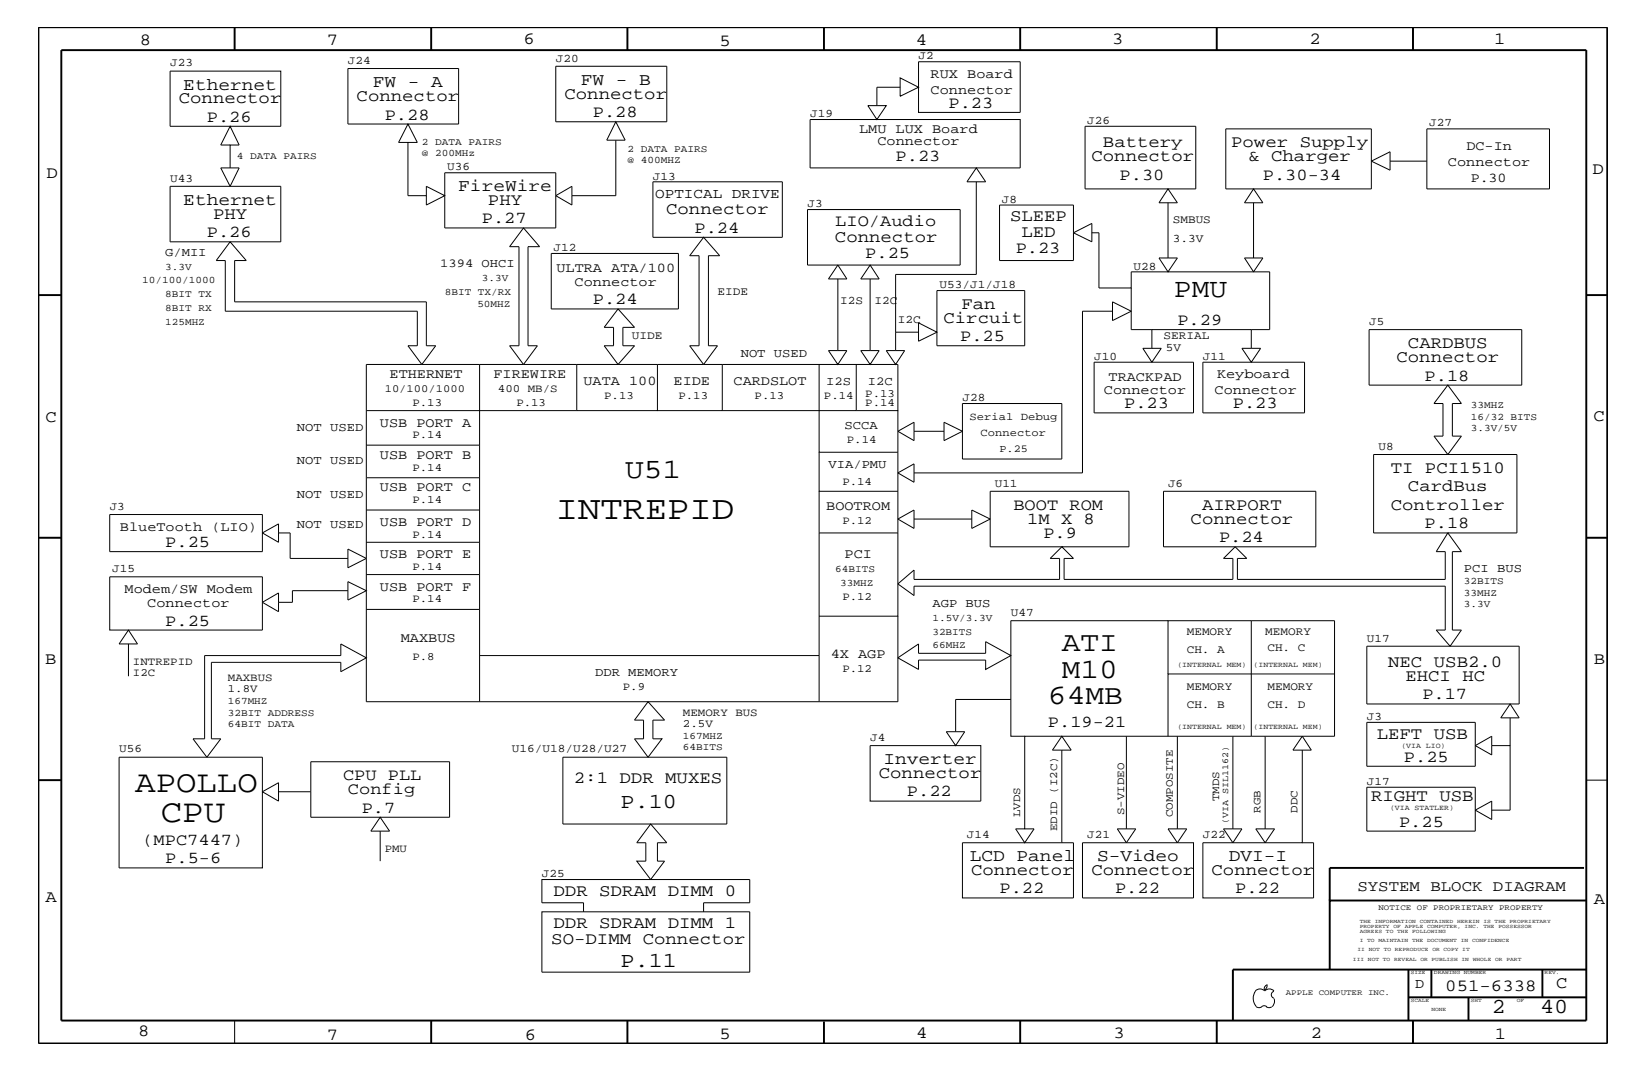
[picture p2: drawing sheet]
<svg xmlns="http://www.w3.org/2000/svg" width="432mm" height="279mm" viewBox="0 0 432 279" stroke-linecap="round" stroke-linejoin="round" font-family="sans-serif">
<g fill="none" stroke="#000" stroke-width=".51">
<path d="M10.1 7.1h411.5v266.7h-411.5zM16.1 13.2h400v254.5h-400zM61.6 7.1v6.1M113.1 7.1v6.1M164.6 7.1v6.1M216.2 7.1v6.1M267.6 7.1v6.1M319.2 7.1v6.1M370.7 7.1v6.1M10.1 77.4h6M416.1 77.4h5.5M10.1 141.1h6"/>
<path d="M416.1 141.1h5.5M10.1 204.7h6M415.5 227.7h-66.7v8.5M416.1 236.2h-67.3v18.2M369.5 254.4v13.3M375.5 254.4v7.2M404.6 254.4v7.2M416.1 254.4h-92.7v13.3M113.1 267.7v6.1M164.6 267.7v6.1M216.2 268v5.8M267.6 267.7v6.1"/>
<path d="M319.2 267.7v6.1M369.5 261.6h46.6M370.7 267.7v6.1M385.2 261.6v6.1"/>
</g>
<g fill="none" stroke="#000" stroke-width=".26">
<path d="M44.6 18.7h29.1v14.4h-29.1zM91.3 18h29v14.5h-29zM145.8 17.4h29.1v14.5h-29.1zM241 16.2h26.6v13.3h-26.6zM60.4 38h-2.5l2.5-4.9 2.3 4.9h-2.3v6.1M107 32.5l2.5 4.9h-4.9zM107 37.4v13.9h4.8M161.5 31.9l2.5 4.9h-4.8zM161.5 36.8v14.5h-11.5M212.5 31.4h55.1v12.7h-55.1zM227.7 27.7h4.8l-2.5 3.7zM236.1 20.4l4.9 2.5-4.9 2.4z"/>
<path d="M236.1 22.9h-6.1v4.8M284.6 33.1h29.1v16.5h-29.1zM321.6 33.8h38.1v15.8h-38.1zM374.3 33.8h32.2v15.8h-32.2zM44.6 48.9h29.1v14.5h-29.1zM57.9 44.1h4.8l-2.3 4.8zM111.8 48.9l4.9 2.4-4.9 2.5zM116.7 45.3h29.1v14.5h-29.1zM137.3 59.8l4.3 4.9h-3.1v26h2.5l-3.7 4.9-3.6-4.9h2.4v-26h-2.4zM145.8 51.3l4.2-2.4v4.9zM171.3 47.7h33.9v14.6h-33.9zM211.8 55h40.1v14.5h-32.1l-2.5 3.7h4.9l-2.4-3.7h-8z"/>
<path d="M256.1 44.1l2.5 3.6h-4.9zM256.1 47.7v24.3h-21.1v20M262.2 53.8h19.4v14.6h-19.4zM306.4 49.6l2.5 3.6h-4.9zM306.4 53.2v14.5M328.8 49.6l2.5 3.6h-4.8zM328.8 53.2v14.5M359.7 42.3l5-2.5v4.8zM364.7 42.3h9.6M60.4 63.4l4.2 5h-3v10.8h50.2v11.5h2.5l-3.6 4.9-3.7-4.9h2.5v-9.1h-50.4v-13.2h-2.4zM144.6 66.5h33.4v14.6h-33.4zM184.6 62.3l4.2 4.8h-3v23.6h2.4l-3.6 4.9-3.7-4.9h2.5v-23.6h-2.5z"/>
<path d="M219.8 73.2v18.8M228.3 69.5l2.3 3.7h-4.8zM228.3 73.2v18.8M245.8 76.2h23v14.5h-23v-3.5l-4.8 2.3v-4.8l4.8 2.5zM281.6 61.1l4.8-2.5v4.8zM286.4 61.1h1.9v14.5h8.5v-4.3h32l2.5-3.6h-4.8l2.3 3.6h4.3v15.2h-36.3v-10.9M291.8 79.2l5 2.4-5 2.5zM304 67.7h4.9l-2.5 3.6zM125.8 95.6v88.5M151.3 95.6h10.8l4.4-4.9h-3.1v-4.8h3.1l-4.4-4.8-3.6 4.8h2.5v4.8h-2.5l3.6 4.9h52.8M151.3 95.6h-55.2v88.5h139.4v-22.4M151.3 95.6v12.1"/>
<path d="M172.5 95.6v12.1h-21.2M189.5 95.6v12.1M217.3 92h4.9l-2.4 3.6zM224.6 95.6h10.9v12.1h-10.9zM224.6 95.6h-9.7v23h20.6M225.8 92h4.8l-2.3 3.6zM232.5 92h4.8l-2.3 3.6zM235 87.2h6M287 95h26.1v13.3h-26.1zM291.8 81.6h-7.8v42.5h-44.2M299.8 91.4h4.8l-2.4 3.6zM302.2 86.5v4.9"/>
<path d="M315.6 95h26.6v13.3h-26.6zM325.8 91.4h4.9l-2.4 3.6zM328.3 86.5v4.9M359.2 86.5h40v14.5h-40zM96.1 116.8h29.7M96.1 107.7h55.2M172.5 107.7h52.1M214.9 118.6v10.3h20.6M235.5 113.1l4.3-2.3v4.8zM235.5 107.7v45.5M239.8 113.1h7.9M247.7 110.8l4.8 2.3-4.8 2.5z"/>
<path d="M252.5 105.9h26.1v14.5h-26.1zM379.8 101l3.6 4.9h-2.4v8.5h2.4l-3.6 4.8-3.6-4.8h2.3v-8.5h-2.3zM28.8 135h40v9.7h-40zM68.8 139.8l4.3-2.4v4.9zM73.1 139.8h3v6.7h15.2M96.1 125.3h29.7M96.1 133.8h29.7M214.9 139.8h20.6M214.9 128.9v55.2M235.5 124.1l4.3-2.4v4.8zM235.5 136.2l4.3-2.4v4.8zM239.8 136.2h15.1"/>
<path d="M254.9 133.8l4.9 2.4-4.9 2.4zM259.8 128.9h36.4v14.6h-17.6l3 3h-2.5v5.5h44.3v-5.5h-2.4l3-3h21.2v-14.6h-40v14.6h18.8l3.1 3h-2.5v5.5h54.5v-7.3h-2.3l3-4.9h-19.5v-20.6h37.6v20.6h-18.1l3.6 4.9h-2.4v20.6h2.4l-3 4.2h-21.8v15.2h39.9v-15.2h-18.1l-3.6-4.2h2.3v-11.5h-139.3v2.4l-4.3-3 4.3-3.7v2.5h38.2v-5.5h-2.5l3.1-3h-18.8zM28.8 151.3h40v14h-40zM68.8 158l4.3-2.4v4.9zM91.3 152.6l4.8 2.4-4.8 2.4zM91.3 144l4.8 2.5-4.8 2.5zM91.3 155h-14.6v3h-3.6M96.1 142.3h29.7M96.1 150.7h29.7M96.1 159.9h29.7M235.5 153.2v8.5h-20.6M33.7 165.3l2.4 3.6h-4.9z"/>
<path d="M33.7 168.9v8.5M53.7 172h35.7v-3.1l6.7 3.7-6.7 3.6v-2.4h-33.9v20h2.4l-3.6 4.9-3.7-4.9h3.1zM125.8 172h89.1M235.5 172.6l5.5-3.7v2.5h17.6v-3.1l6.6 3.7-6.6 3.6v-2.4h-17.6v2.4zM306.4 162.8h-41.2v30.4h3.6M328.3 162.8h21.8v30.4h-81.3v24.3h-2.4l2.4 3.6 2.5-3.6h-2.5M328.3 162.8h-21.9v14M328.3 162.8v30.4M350.1 176.8h-43.7v16.4M31.2 198.7h37.6v9l4.3 2.5v-4.9l-4.3 2.4v20h-37.6zM81.5 199.8h36.4v14.6h-36.4zM147.7 198.7h43v17.5h-43z"/>
<path d="M170 184.1l4.3 4.8h-3v4.9h2.4l-3.7 4.9-3.5-4.9h2.3v-4.9h-2.3zM228.3 195.6h29v14.6h-29zM248.2 192h4.9l-2.4 3.6zM265.2 183.5h-14.5v8.5M278.6 193.2l2.4 3.6h-4.9zM278.6 196.8v24.3M295.5 193.2v24.3M308.9 193.2v24.3M323.4 193.2v24.3M331.9 193.2v24.3M341.6 196.8v24.3h-9.7M341.6 193.2l2.4 3.6h-4.8z"/>
<path d="M358.6 189.5h28.4v11.5h-28.4zM387 195.6l4.3-2.4v4.9zM391.3 195.6h4.9v16.9h-4.9M396.2 184.7l2.3 3.6h-4.8zM396.2 188.3v7.3M73.1 207.7h8.4M99.7 214.4l2.5 3.6h-4.9zM99.7 218v7.9M170.7 216.2l4.2 4.9h-2.4v4.8h1.8l-3.6 4.8-3.7-4.8h2.4v-4.8h-2.4zM293.1 217.5h4.8l-2.4 3.6zM306.4 217.5h4.9l-2.4 3.6zM321 217.5h4.8l-2.4 3.6z"/>
<path d="M329.4 217.5h4.9l-2.4 3.6zM358.6 206.5h28.4v11.5h-28.4zM387 212.5l4.3-2.3v4.8zM416.1 204.7h5.5M142.2 239.2h54.5v15.8h-54.5zM153.1 239.2v-2.4h-10.9v-6.1h54.5v6.1h-12.1v2.4M252.5 221.1h29.1v14.5h-29.1zM284 221.1h29.1v14.5h-29.1zM331.9 221.1h-16.3v14.5h29v-14.5h-3M329.3 260a1.69 1.69 0 0 1 2.5 0 1.72 1.72 0 0 1 2.4 0M332.4 258.3v.6l-.7 .8M332.4 258.4l-.7 .7v.7"/>
<path d="M61.6 267.7v6.1M329.4 260a3.3 3.3 0 0 0 .2 4.1M329.6 264.1l.7 .3 .7-.3M330.9 264.1l.7-.3 .7 .3M332.2 264.1l.7 .3 .7-.3M334.2 260.1a.93 .93 0 0 0-.7 .9 .93 .93 0 0 0 .7 .9M334.2 262l.1 1.1-.6 1"/>
</g>
<text font-size="8.8" x="145.8" y="136.2">INTREPID</text>
<text font-size="8.6" x="42.2" y="215.6">CPU</text>
<text font-size="8.1" x="35.5" y="207.7">APOLLO</text>
<g font-size="7.4">
<text x="164" y="125.3">U51</text>
<text x="278.6" y="170.7">ATI</text>
<text x="278.6" y="178">M10</text>
<text x="274.9" y="184.7">64MB</text>
</g>
<text font-size="7" x="308" y="78">PMU</text>
<g font-size="5.6">
<text x="162.8" y="211.9">P.10</text>
<text x="162.8" y="253.8">P.11</text>
<text x="391.3" y="265.9">2</text>
<text x="404" y="265.9">40</text>
</g>
<g font-size="4.6">
<text x="48.1" y="23.5">Ethernet</text>
<text x="97.8" y="22.9">FW - A</text>
<text x="152.4" y="22.2">FW - B</text>
<text x="48.1" y="53.8">Ethernet</text>
<text x="120.2" y="50.2">FireWire</text>
<text x="231.7" y="200.4">Inverter</text>
<text x="254.4" y="225.9">LCD Panel</text>
<text x="287.8" y="225.9">S-Video</text>
<text x="322.4" y="225.9">DVI-I</text>
</g>
<g font-size="4.5">
<text x="36.7" y="11.7">8</text>
<text x="85.8" y="11.7">7</text>
<text x="137.3" y="11.5">6</text>
<text x="240.3" y="11.7">4</text>
<text x="291.8" y="11.5">3</text>
<text x="343.5" y="11.5">2</text>
<text x="392" y="11.5">1</text>
<text x="188.7" y="12.1">5</text>
<text x="46.9" y="27.1">Connector</text>
<text x="93.6" y="26.5">Connector</text>
<text x="148.1" y="25.9">Connector</text>
<text x="289.3" y="38.6">Battery</text>
<text x="323" y="38.6">Power Supply</text>
<text x="12.2" y="46.8">D</text>
<text x="286.3" y="42.3">Connector</text>
<text x="327.5" y="42.3">&amp; Charger</text>
<text x="417.7" y="45.7">D</text>
<text x="128" y="53.8">PHY</text>
<text x="55.9" y="57.4">PHY</text>
<text x="174.8" y="56.2">Connector</text>
<text x="265" y="58">SLEEP</text>
<text x="219" y="63.4">Connector</text>
<text x="268" y="62.3">LED</text>
<text x="252.2" y="81.1">Fan</text>
<text x="247.5" y="84.7">Circuit</text>
<text x="366.4" y="95">Connector</text>
<text x="369.4" y="91.4">CARDBUS</text>
<text x="11.9" y="110.6">C</text>
<text x="418" y="110.3">C</text>
<text x="364.8" y="124.1">TI PCI1510</text>
<text x="369.4" y="128.9">CardBus</text>
<text x="312.3" y="137.4">Connector</text>
<text x="315.3" y="133.8">AIRPORT</text>
<text x="364.8" y="133.8">Controller</text>
<text x="11.9" y="174.3">B</text>
<text x="364.2" y="175">NEC USB2.0</text>
<text x="368.7" y="178.7">EHCI HC</text>
<text x="418.1" y="174.2">B</text>
<text x="361.1" y="193.8">LEFT USB</text>
<text x="150.5" y="205.3">2:1 DDR MUXES</text>
<text x="230.5" y="204.1">Connector</text>
<text x="359.7" y="210.2">RIGHT USB</text>
<text x="254.8" y="229.6">Connector</text>
<text x="286.3" y="229.6">Connector</text>
<text x="317.8" y="229.6">Connector</text>
<text x="11.9" y="236.7">A</text>
<text x="145.2" y="235">DDR SDRAM DIMM 0</text>
<text x="418.1" y="237.1">A</text>
<text x="145.2" y="243.5">DDR SDRAM DIMM 1</text>
<text x="144.6" y="247.8">SO-DIMM Connector</text>
<text x="379.1" y="259.9">051-6338</text>
<text x="408.3" y="259.3">C</text>
<text x="36.2" y="271.9">8</text>
<text x="85.8" y="272.7">7</text>
<text x="137.7" y="272.7">6</text>
<text x="188.7" y="272.5">5</text>
<text x="240.4" y="272.3">4</text>
<text x="292.1" y="272.2">3</text>
<text x="343.9" y="272.3">2</text>
<text x="392.2" y="272.6">1</text>
</g>
<g font-size="4.4">
<text x="248.8" y="28.3">P.23</text>
<text x="54.3" y="31.9">P.26</text>
<text x="100.9" y="31.4">P.28</text>
<text x="155.5" y="30.8">P.28</text>
<text x="234.9" y="42.3">P.23</text>
<text x="293.7" y="47.1">P.30</text>
<text x="331.3" y="47.1">P.30-34</text>
<text x="126.4" y="58.6">P.27</text>
<text x="219.1" y="59.2">LIO/Audio</text>
<text x="54.3" y="62.3">P.26</text>
<text x="182.2" y="61.1">P.24</text>
<text x="227" y="67.7">P.25</text>
<text x="266.4" y="66.5">P.23</text>
<text x="155.5" y="79.9">P.24</text>
<text x="251.9" y="89.5">P.25</text>
<text x="308.9" y="85.3">P.29</text>
<text x="373.7" y="99.9">P.18</text>
<text x="294.9" y="107.1">P.23</text>
<text x="323.4" y="107.1">P.23</text>
<text x="265.9" y="133.8">BOOT ROM</text>
<text x="269.5" y="137.4">1M X 8</text>
<text x="43.3" y="143.5">P.25</text>
<text x="273.7" y="141.1">P.9</text>
<text x="319.8" y="142.3">P.24</text>
<text x="373.7" y="138.6">P.18</text>
<text x="43.3" y="164.1">P.25</text>
<text x="373.1" y="183.5">P.17</text>
<text x="274.9" y="190.8">P.19-21</text>
<text x="368.3" y="199.8">P.25</text>
<text x="90" y="204.7">CPU PLL</text>
<text x="91.3" y="208.3">Config</text>
<text x="237.9" y="208.9">P.22</text>
<text x="94.9" y="213.2">P.7</text>
<text x="37.3" y="221.7">(MPC7447)</text>
<text x="367" y="216.9">P.25</text>
<text x="43.3" y="226.5">P.5-6</text>
<text x="262.2" y="234.4">P.22</text>
<text x="292.5" y="234.4">P.22</text>
<text x="324" y="234.4">P.22</text>
</g>
<text font-size="4.1" x="356.1" y="233.8">SYSTEM BLOCK DIAGRAM</text>
<g font-size="3.7">
<text x="171.9" y="51.9">OPTICAL DRIVE</text>
<text x="371.3" y="259.3">D</text>
</g>
<g font-size="3.6">
<text x="244.1" y="20.4">RUX Board</text>
<text x="244.1" y="24.7">Connector</text>
<text x="225.4" y="35">LMU LUX Board</text>
<text x="230.2" y="38">Connector</text>
<text x="384.7" y="39.2">DC-In</text>
<text x="379.9" y="43.5">Connector</text>
<text x="385.8" y="47.7">P.30</text>
<text x="146" y="71.3">ULTRA ATA/100</text>
<text x="150.7" y="75">Connector</text>
<text x="102.2" y="99.3">ETHERNET</text>
<text x="129.5" y="99.3">FIREWIRE</text>
<text x="153.1" y="101">UATA 100</text>
<text x="176.7" y="101">EIDE</text>
<text x="192.4" y="101">CARDSLOT</text>
<text x="290.8" y="99.9">TRACKPAD</text>
<text x="319.3" y="99.3">Keyboard</text>
<text x="289.6" y="103.5">Connector</text>
<text x="318.6" y="103.5">Connector</text>
<text x="99.7" y="112">USB PORT A</text>
<text x="99.7" y="120.4">USB PORT B</text>
<text x="99.7" y="128.9">USB PORT C</text>
<text x="216.7" y="133.8">BOOTROM</text>
<text x="31.5" y="139.2">BlueTooth (LIO)</text>
<text x="99.7" y="138">USB PORT D</text>
<text x="99.7" y="146.5">USB PORT E</text>
<text x="221.6" y="146.5">PCI</text>
<text x="32.7" y="155.6">Modem/SW Modem</text>
<text x="99.7" y="155">USB PORT F</text>
<text x="38.7" y="159.2">Connector</text>
<text x="105.2" y="168.3">MAXBUS</text>
<text x="217.9" y="172.6">4X AGP</text>
</g>
<g font-size="3.2">
<text x="43.3" y="67.1">G/MII</text>
<text x="115.5" y="70.1">1394 OHCI</text>
<text x="194.3" y="93.8">NOT USED</text>
<text x="216.7" y="101">I2S</text>
<text x="227.7" y="101">I2C</text>
<text x="77.9" y="113.1">NOT USED</text>
<text x="221.6" y="112.6">SCCA</text>
<text x="77.9" y="121.7">NOT USED</text>
<text x="217.3" y="122.9">VIA/PMU</text>
<text x="77.9" y="130.8">NOT USED</text>
<text x="77.9" y="138.6">NOT USED</text>
<text x="384" y="150.1">PCI BUS</text>
<text x="244.6" y="159.2">AGP BUS</text>
<text x="156.1" y="177.4">DDR MEMORY</text>
</g>
<g font-size="3">
<text x="44.6" y="17.4">J23</text>
<text x="91.3" y="16.8">J24</text>
<text x="145.8" y="16.2">J20</text>
<text x="241" y="15.6">J2</text>
<text x="212.5" y="30.8">J19</text>
<text x="285.2" y="32.5">J26</text>
<text x="374.9" y="33.1">J27</text>
<text x="44.6" y="47.7">U43</text>
<text x="117.3" y="44.6">U36</text>
<text x="171.3" y="47.1">J13</text>
<text x="262.8" y="53.2">J8</text>
<text x="211.8" y="54.4">J3</text>
<text x="307.7" y="58.6">SMBUS</text>
<text x="145.2" y="65.9">J12</text>
<text x="307.7" y="63.4">3.3V</text>
<text x="297.3" y="70.7">U28</text>
<text x="188.2" y="77.4">EIDE</text>
<text x="246.5" y="75.6">U53/J1/J18</text>
<text x="220.4" y="79.9">I2S</text>
<text x="229.4" y="79.9">I2C</text>
<text x="165.8" y="88.9">UIDE</text>
<text x="235.5" y="84.7">I2C</text>
<text x="305.2" y="88.9">SERIAL</text>
<text x="359.2" y="85.3">J5</text>
<text x="287" y="94.3">J10</text>
<text x="305.8" y="92">5V</text>
<text x="315.6" y="94.3">J11</text>
<text x="108.2" y="106.5">P.13</text>
<text x="130.6" y="102.9">400 MB/S</text>
<text x="135.5" y="106.5">P.13</text>
<text x="158.5" y="104.7">P.13</text>
<text x="178" y="104.7">P.13</text>
<text x="198" y="104.7">P.13</text>
<text x="216.2" y="104.7">P.14</text>
<text x="227" y="104.1">P.13</text>
<text x="227" y="106.5">P.14</text>
<text x="252.5" y="105.3">J28</text>
<text x="108.2" y="115">P.14</text>
<text x="222.2" y="116.2">P.14</text>
<text x="361.6" y="118.1">U8</text>
<text x="108.2" y="123.5">P.14</text>
<text x="108.2" y="131.9">P.14</text>
<text x="221" y="127.1">P.14</text>
<text x="260.9" y="127.7">U11</text>
<text x="306.4" y="127.7">J6</text>
<text x="28.8" y="133.8">J3</text>
<text x="221" y="137.4">P.12</text>
<text x="108.2" y="141.1">P.14</text>
<text x="108.2" y="149.5">P.14</text>
<text x="29.5" y="150.1">J15</text>
<text x="108.2" y="158">P.14</text>
<text x="221" y="157.4">P.12</text>
<text x="265.2" y="161.7">U47</text>
<text x="311.3" y="166.5">MEMORY</text>
<text x="331.9" y="166.5">MEMORY</text>
<text x="108.2" y="173.2">P.8</text>
<text x="311.3" y="171.4">CH. A</text>
<text x="332.5" y="170.7">CH. C</text>
<text x="358.6" y="168.3">U17</text>
<text x="34.9" y="177.4">I2C</text>
<text x="34.9" y="174.4">INTREPID</text>
<text x="59.8" y="178.7">MAXBUS</text>
<text x="221" y="176.2">P.12</text>
<text x="59.8" y="181.6">1.8V</text>
<text x="163.4" y="181">P.9</text>
<text x="311.3" y="185.9">CH. B</text>
<text x="311.3" y="181">MEMORY</text>
<text x="332.5" y="181">MEMORY</text>
<text x="332.5" y="185.9">CH. D</text>
<text x="179.2" y="187.7">MEMORY BUS</text>
<text x="179.2" y="190.8">2.5V</text>
<text x="358.6" y="188.9">J3</text>
<text x="31.2" y="197.4">U56</text>
<text x="134.3" y="197.4">U16/U18/U28/U27</text>
<text x="228.3" y="194.4">J4</text>
<text x="358.6" y="205.9">J17</text>
<text x="267.6" y="214.4" transform="rotate(-90 267.6 214.4)">LVDS</text>
<text x="294.9" y="213.8" transform="rotate(-90 294.9 213.8)">S-VIDEO</text>
<text x="307.7" y="214.4" transform="rotate(-90 307.7 214.4)">COMPOSITE</text>
<text x="319.8" y="210.2" transform="rotate(-90 319.8 210.2)">TMDS</text>
<text x="330.7" y="213.2" transform="rotate(-90 330.7 213.2)">RGB</text>
<text x="340.4" y="213.2" transform="rotate(-90 340.4 213.2)">DDC</text>
<text x="253.7" y="219.8">J14</text>
<text x="277.4" y="218" transform="rotate(-90 277.4 218)">EDID (I2C)</text>
<text x="285.2" y="219.8">J21</text>
<text x="315.6" y="219.8">J22</text>
<text x="100.9" y="223.5">PMU</text>
<text x="142.2" y="230.2">J25</text>
</g>
<g font-size="2.9">
<text x="100.9" y="102.9">10/100/1000</text>
<text x="254.3" y="110.2">Serial Debug</text>
<text x="257.3" y="114.4">Connector</text>
</g>
<text font-size="2.8" x="262.2" y="118.6">P.25</text>
<g font-size="2.6">
<text x="62.1" y="41.7">4 DATA PAIRS</text>
<text x="110.7" y="38">2 DATA PAIRS</text>
<text x="110.7" y="41">@ 200MHz</text>
<text x="164.6" y="39.8">2 DATA PAIRS</text>
<text x="164.6" y="42.9">@ 400MHZ</text>
<text x="43.3" y="70.7">3.3V</text>
<text x="37.3" y="74.4">10/100/1000</text>
<text x="116.7" y="77.4">8BIT TX/RX</text>
<text x="126.4" y="73.8">3.3V</text>
<text x="43.3" y="81.6">8BIT RX</text>
<text x="43.3" y="78">8BIT TX</text>
<text x="125.2" y="80.5">50MHZ</text>
<text x="43.3" y="85.3">125MHZ</text>
<text x="385.8" y="107.1">33MHZ</text>
<text x="385.8" y="113.1">3.3V/5V</text>
<text x="385.8" y="110.2">16/32 BITS</text>
<text x="219.1" y="150.1">64BITS</text>
<text x="220.4" y="153.8">33MHZ</text>
<text x="384" y="153.2">32BITS</text>
<text x="384" y="156.2">33MHZ</text>
<text x="384" y="159.2">3.3V</text>
<text x="244.6" y="162.8">1.5V/3.3V</text>
<text x="244.6" y="166.5">32BITS</text>
<text x="244.6" y="170.1">66MHZ</text>
<text x="59.8" y="184.7">167MHZ</text>
<text x="59.8" y="187.7">32BIT ADDRESS</text>
<text x="59.8" y="190.8">64BIT DATA</text>
<text x="179.2" y="196.8">64BITS</text>
<text x="179.2" y="193.8">167MHZ</text>
</g>
<text font-size="2.4" x="322.2" y="216.2" transform="rotate(-90 322.2 216.2)">(VIA SIL1162)</text>
<g font-size="2.1">
<text x="361.6" y="238.6">NOTICE OF PROPRIETARY PROPERTY</text>
<text x="337.3" y="261.1">APPLE COMPUTER INC.</text>
</g>
<g font-size="1.9">
<text x="308.9" y="175">(INTERNAL MEM)</text>
<text x="328.8" y="175">(INTERNAL MEM)</text>
<text x="308.9" y="191.4">(INTERNAL MEM)</text>
<text x="328.8" y="191.4">(INTERNAL MEM)</text>
<text x="367.6" y="196.2">(VIA LIO)</text>
<text x="364.7" y="212.5">(VIA STATLER)</text>
</g>
<g font-size="1.4">
<text x="356.7" y="244.7">AGREES TO THE FOLLOWING</text>
<text x="356.7" y="243.5">PROPERTY OF APPLE COMPUTER, INC. THE POSSESSOR</text>
<text x="356.7" y="242.3">THE INFORMATION CONTAINED HEREIN IS THE PROPRIETARY</text>
<text x="354.9" y="252">III NOT TO REVEAL OR PUBLISH IN WHOLE OR PART</text>
<text x="356.1" y="249.5">II NOT TO REPRODUCE OR COPY IT</text>
<text x="356.7" y="247.2">I TO MAINTAIN THE DOCUMENT IN CONFIDENCE</text>
<text x="370.1" y="255.6">SIZE</text>
<text x="376.2" y="255.6">DRAWING NUMBER</text>
<text x="405.2" y="255.6">REV.</text>
<text x="370.1" y="262.9">SCALE</text>
<text x="385.8" y="262.9">SHT</text>
<text x="397.9" y="262.9">OF</text>
<text x="375.5" y="265.3">NONE</text>
</g>
</svg>
